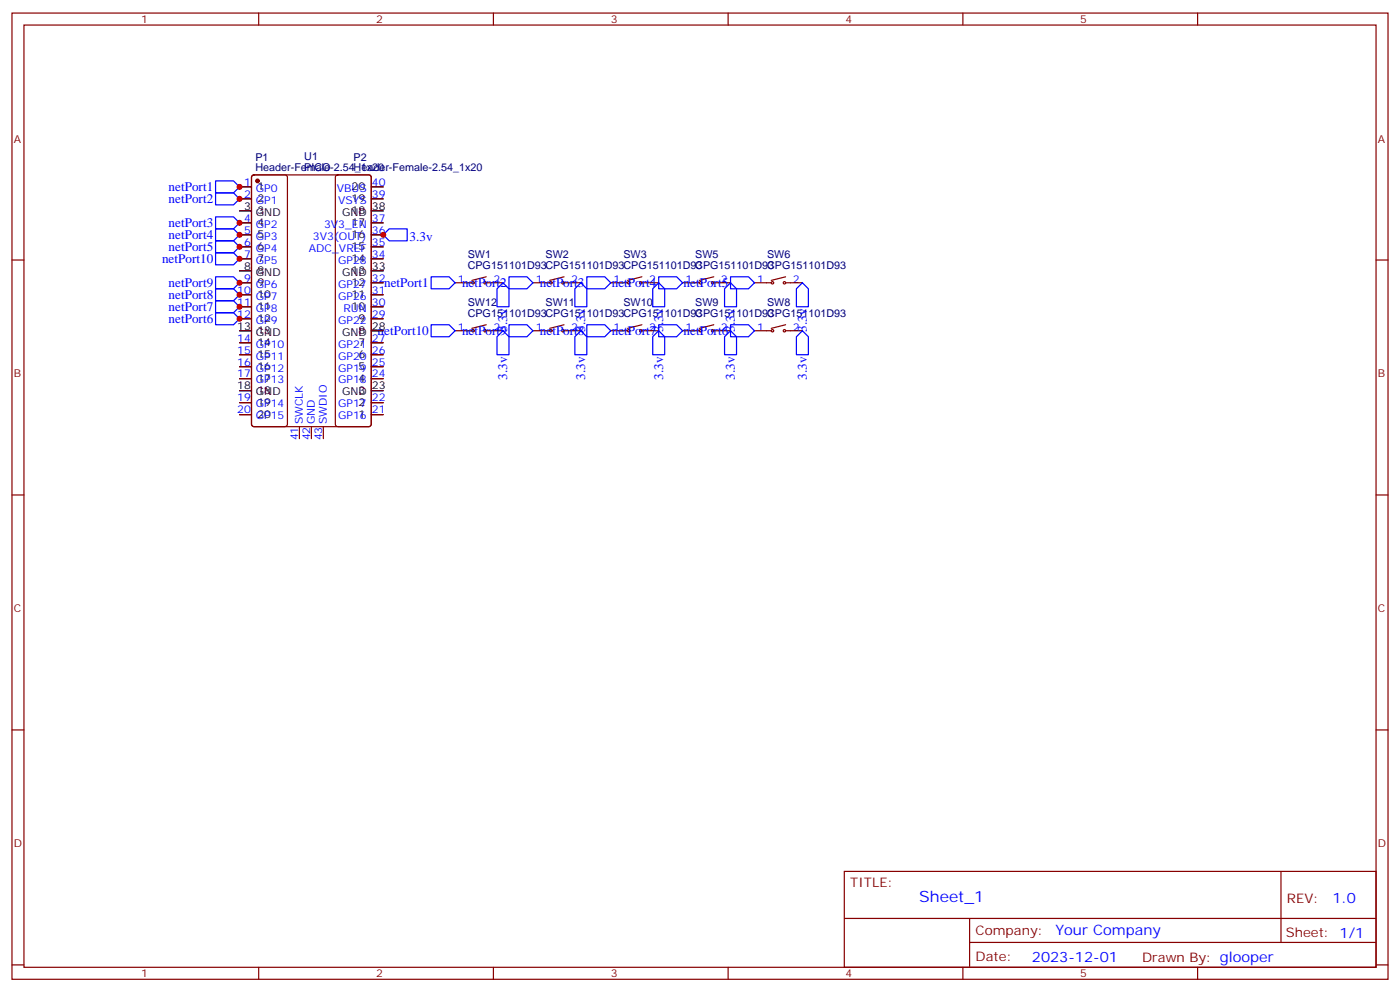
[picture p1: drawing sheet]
<svg xmlns="http://www.w3.org/2000/svg" width="412mm" height="292mm" viewBox="0 0 412 292" stroke-linecap="round" stroke-linejoin="round" font-family="sans-serif">
<g fill="none" stroke="#870000" stroke-width=".35">
<path d="M3.5 3.8h405.4v284.4h-405.4zM7.1 7.4h398.2v277.3h-398.2zM76.2 3.8v3.6M145.3 3.8v3.6M214.5 3.8v3.6M283.6 3.8v3.6M352.8 3.8v3.6M70.6 55h3.5M70.6 58.5h3.5M74.3 51.7l.5-.2h9.2l.5 .2 .2 .5v72.6l-.3 .5-.4 .3h-9.2l-.5-.3-.2-.5v-72.6zM74.3 51.7l.5-.2h33.9l.6 .4 .1 72.9-.5 .7-34.1 .1-.7-.5v-72.9zM99 51.7l.5-.2h9.2l.5 .2 .2 .5v72.6l-.3 .5-.4 .3h-9.2l-.5-.3-.2-.5v-72.6z"/>
<path d="M109.4 55h3.5M109.4 58.5h3.5M3.5 76.5h3.6M70.6 65.6h3.5M70.6 69.1h3.5M70.6 72.6h3.5M70.6 76.2h3.5M109.4 65.6h3.5M109.4 69.1h3.5M109.4 72.6h3.5M109.4 76.2h3.5M405.3 76.5h3.6"/>
<path d="M70.6 83.2h3.5M70.6 86.7h3.5M70.6 90.3h3.5M70.6 93.8h3.5M109.4 83.2h3.5M109.4 86.7h3.5M109.4 90.3h3.5M109.4 93.8h3.5M134.1 83.2h4.9M134.1 97.3h4.9M143.2 81.5l-4.2 1M143.2 83.2h5"/>
<path d="M143.2 97.3h5M143.2 95.6l-4.2 1M157 83.2h4.9M157 97.3h4.9M166.2 83.2h4.9M166.2 81.5l-4.3 1M166.2 97.3h4.9M166.2 95.6l-4.3 1M179.9 83.2h5M179.9 97.3h5M189.1 83.2h4.9M189.1 81.5l-4.2 1"/>
<path d="M189.1 97.3h4.9M189.1 95.6l-4.2 1M201.1 83.2h4.9M201.1 97.3h4.9M210.3 83.2h4.9M210.3 81.5l-4.3 1M210.3 97.3h4.9M210.3 95.6l-4.3 1M222.2 83.2h5M222.2 97.3h5M231.4 83.2h5M231.4 81.5l-4.2 1"/>
<path d="M231.4 95.6l-4.2 1M231.4 97.3h5M70.6 100.9h3.5M70.6 104.4h3.5M70.6 107.9h3.5M70.6 111.4h3.5M70.6 118.5h3.5M109.4 100.9h3.5M109.4 104.4h3.5M109.4 107.9h3.5M109.4 111.4h3.5M109.4 118.5h3.5"/>
<path d="M70.6 122h3.5M88.2 125.6v3.5M91.7 125.6v3.5M95.2 125.6v3.5M109.4 122h3.5M3.5 145.7h3.6M405.3 145.7h3.6M3.5 214.8h3.6M405.3 214.8h3.6M248.7 256.4h156.6v28.3h-156.6zM377.3 256.5v20.8M248.7 270.3h156.5"/>
<path d="M285.6 277.3h119.6M285.6 270.3v14.1M3.5 284h3.6M76.2 284.7v3.5M145.3 284.7v3.5M214.5 284.7v3.5M283.6 284.7v3.5M352.8 284.7v3.5M405.3 284h3.6"/>
<circle cx="139.3" cy="83.2" r=".35"/>
<circle cx="139.3" cy="97.3" r=".35"/>
<circle cx="142.9" cy="83.2" r=".35"/>
<circle cx="142.9" cy="97.3" r=".35"/>
<circle cx="162.3" cy="83.2" r=".35"/>
<circle cx="162.3" cy="97.3" r=".35"/>
<circle cx="165.8" cy="97.3" r=".35"/>
<circle cx="165.8" cy="83.2" r=".35"/>
<circle cx="185.2" cy="97.3" r=".35"/>
<circle cx="185.2" cy="83.2" r=".35"/>
<circle cx="188.7" cy="83.2" r=".35"/>
<circle cx="188.7" cy="97.3" r=".35"/>
<circle cx="206.4" cy="83.2" r=".35"/>
<circle cx="206.4" cy="97.3" r=".35"/>
<circle cx="209.9" cy="97.3" r=".35"/>
<circle cx="209.9" cy="83.2" r=".35"/>
<circle cx="227.5" cy="83.2" r=".35"/>
<circle cx="227.5" cy="97.3" r=".35"/>
<circle cx="231.1" cy="83.2" r=".35"/>
<circle cx="231.1" cy="97.3" r=".35"/>
</g>
<g fill="none" stroke="#00f" stroke-width=".35">
<path d="M63.5 53.2h5.3l1.8 1.8-1.8 1.8h-5.3zM63.5 56.8h5.3l1.8 1.7-1.8 1.8h-5.3zM63.5 63.8h5.3l1.8 1.8-1.8 1.7h-5.3zM63.5 67.3h5.3l1.8 1.8-1.8 1.8h-5.3zM63.5 70.9h5.3l1.8 1.7-1.8 1.8h-5.3zM63.5 74.4h5.3l1.8 1.8-1.8 1.7h-5.3zM112.9 69.1l1.8-1.8h5.2v3.6h-5.2zM63.5 81.5h5.3l1.8 1.7-1.8 1.8h-5.3zM63.5 85h5.3l1.8 1.7-1.8 1.8h-5.3zM63.5 88.5h5.3l1.8 1.8-1.8 1.7h-5.3zM63.5 92h5.3l1.8 1.8-1.8 1.8h-5.3zM127 81.5h5.3l1.8 1.7-1.8 1.8h-5.3z"/>
<path d="M127 95.6h5.3l1.8 1.7-1.8 1.8h-5.3zM148.2 83.2l1.7 1.8v5.3h-3.5v-5.3zM148.2 97.3l1.7 1.8v5.3h-3.5v-5.3zM149.9 81.5h5.3l1.8 1.7-1.8 1.8h-5.3zM149.9 95.6h5.3l1.8 1.7-1.8 1.8h-5.3zM171.1 83.2l1.8 1.8v5.3h-3.6v-5.3zM171.1 97.3l1.8 1.8v5.3h-3.6v-5.3zM172.9 81.5h5.3l1.7 1.7-1.7 1.8h-5.3zM172.9 95.6h5.3l1.7 1.7-1.7 1.8h-5.3zM194 81.5h5.3l1.8 1.7-1.8 1.8h-5.3zM194 95.6h5.3l1.8 1.7-1.8 1.8h-5.3zM194 83.2l1.8 1.8v5.3h-3.5v-5.3z"/>
<path d="M194 97.3l1.8 1.8v5.3h-3.5v-5.3zM215.2 81.5h5.3l1.7 1.7-1.7 1.8h-5.3zM215.2 95.6h5.3l1.7 1.7-1.7 1.8h-5.3zM215.2 83.2l1.8 1.8v5.3h-3.6v-5.3zM215.2 97.3l1.8 1.8v5.3h-3.6v-5.3zM236.4 83.2l1.7 1.8v5.3h-3.5v-5.3zM236.4 97.3l1.7 1.8v5.3h-3.5v-5.3z"/>
</g>
<g fill="none" stroke="#000" stroke-width=".35">
<path d="M70.6 55h3.5M70.6 58.5h3.5M109.4 55h3.5M109.4 58.5h3.5M70.6 62.1h3.5M70.6 65.6h3.5M70.6 69.1h3.5M70.6 72.6h3.5M70.6 76.2h3.5M70.6 79.7h3.5M109.4 62.1h3.5M109.4 65.6h3.5"/>
<path d="M109.4 69.1h3.5M109.4 72.6h3.5M109.4 76.2h3.5M109.4 79.7h3.5M70.6 83.2h3.5M70.6 86.7h3.5M70.6 90.3h3.5M70.6 93.8h3.5M70.6 97.3h3.5M109.4 83.2h3.5M109.4 86.7h3.5M109.4 90.3h3.5"/>
<path d="M109.4 93.8h3.5M109.4 97.3h3.5M70.6 100.9h3.5M70.6 104.4h3.5M70.6 107.9h3.5M70.6 111.4h3.5M70.6 115h3.5M70.6 118.5h3.5M109.4 100.9h3.5M109.4 104.4h3.5M109.4 107.9h3.5M109.4 111.4h3.5"/>
<path d="M109.4 115h3.5M109.4 118.5h3.5M70.6 122h3.5M109.4 122h3.5"/>
</g>
<circle cx="75.8" cy="53.2" r=".53" fill="#870000" stroke="#870000" stroke-width=".35"/>
<g fill="#c00">
<circle cx="70.6" cy="93.8" r=".88"/>
<circle cx="70.6" cy="90.3" r=".88"/>
<circle cx="70.6" cy="86.7" r=".88"/>
<circle cx="70.6" cy="83.2" r=".88"/>
<circle cx="70.6" cy="76.2" r=".88"/>
<circle cx="70.6" cy="72.6" r=".88"/>
<circle cx="70.6" cy="69.1" r=".88"/>
<circle cx="70.6" cy="65.6" r=".88"/>
<circle cx="70.6" cy="58.5" r=".88"/>
<circle cx="70.6" cy="55" r=".88"/>
<circle cx="112.9" cy="69.1" r=".88"/>
</g>
<text font-size="4.6" fill="#00f" x="270.8" y="265.5">Sheet_1</text>
<g font-size="4.2" fill="#00f">
<text x="392.5" y="265.7">1.0</text>
<text x="310.9" y="275.3">Your Company</text>
<text x="304" y="283.1">2023-12-01</text>
</g>
<g font-size="3.9" fill="#00f">
<text x="49.7" y="56.2">netPort1</text>
<text x="49.7" y="59.7">netPort2</text>
<text x="49.7" y="66.7">netPort3</text>
<text x="49.7" y="70.3">netPort4</text>
<text x="120.6" y="70.9">3.3v</text>
<text x="47.7" y="77.3">netPort10</text>
<text x="49.7" y="73.8">netPort5</text>
<text x="49.7" y="84.4">netPort9</text>
<text x="49.7" y="87.9">netPort8</text>
<text x="113.2" y="84.4">netPort1</text>
<text x="136.1" y="84.4">netPort2</text>
<text x="159" y="84.4">netPort3</text>
<text x="180.2" y="84.4">netPort4</text>
<text x="201.4" y="84.4">netPort5</text>
<text x="49.7" y="91.4">netPort7</text>
<text x="49.7" y="95">netPort6</text>
<text x="111.2" y="98.5">netPort10</text>
<text x="136.1" y="98.5">netPort9</text>
<text x="149.4" y="97.7" transform="rotate(-90 149.4 97.7)">3.3v</text>
<text x="159" y="98.5">netPort8</text>
<text x="172.4" y="97.7" transform="rotate(-90 172.4 97.7)">3.3v</text>
<text x="180.2" y="98.5">netPort7</text>
<text x="195.3" y="97.7" transform="rotate(-90 195.3 97.7)">3.3v</text>
<text x="201.4" y="98.5">netPort6</text>
<text x="216.5" y="97.7" transform="rotate(-90 216.5 97.7)">3.3v</text>
<text x="237.6" y="97.7" transform="rotate(-90 237.6 97.7)">3.3v</text>
<text x="149.4" y="111.8" transform="rotate(-90 149.4 111.8)">3.3v</text>
<text x="172.4" y="111.8" transform="rotate(-90 172.4 111.8)">3.3v</text>
<text x="195.3" y="111.8" transform="rotate(-90 195.3 111.8)">3.3v</text>
<text x="216.5" y="111.8" transform="rotate(-90 216.5 111.8)">3.3v</text>
<text x="237.6" y="111.8" transform="rotate(-90 237.6 111.8)">3.3v</text>
</g>
<g font-size="3.9" fill="#800">
<text x="250.5" y="261">TITLE:</text>
<text x="379.1" y="265.7">REV:</text>
<text x="287.4" y="275.2">Company:</text>
<text x="378.7" y="275.8">Sheet: 1/1</text>
<text x="287.4" y="282.9">Date:</text>
<text x="336.4" y="283">Drawn By: glooper</text>
</g>
<g font-size="3.2" fill="#800">
<text x="41.6" y="6.8">1</text>
<text x="110.8" y="6.8">2</text>
<text x="179.9" y="6.8">3</text>
<text x="249.1" y="6.8">4</text>
<text x="318.2" y="6.8">5</text>
<text x="4.1" y="41.9">A</text>
<text x="405.9" y="41.9">A</text>
<text x="4.1" y="111.1">B</text>
<text x="405.9" y="111.1">B</text>
<text x="4.1" y="180.2">C</text>
<text x="405.9" y="180.2">C</text>
<text x="4.1" y="249.4">D</text>
<text x="405.9" y="249.4">D</text>
<text x="41.6" y="287.7">1</text>
<text x="110.8" y="287.7">2</text>
<text x="179.9" y="287.7">3</text>
<text x="249.1" y="287.7">4</text>
<text x="318.2" y="287.7">5</text>
</g>
<g font-size="3.2" fill="#000080">
<text x="75.2" y="47.2">P1</text>
<text x="89.6" y="47.1">U1</text>
<text x="104.2" y="47.2">P2</text>
<text x="75.2" y="50.4">Header-Female-2.54_1x20</text>
<text x="89.6" y="50.2">PICO</text>
<text x="104.2" y="50.4">Header-Female-2.54_1x20</text>
<text x="137.8" y="76">SW1</text>
<text x="160.7" y="76">SW2</text>
<text x="183.6" y="76">SW3</text>
<text x="204.8" y="76">SW5</text>
<text x="226" y="76">SW6</text>
<text x="137.8" y="79.1">CPG151101D93CPG151101D93CPG151101D93</text>
<text x="204.8" y="79.1">CPG151101D93</text>
<text x="226" y="79.1">CPG151101D93</text>
<text x="137.8" y="93.2">CPG151101D93CPG151101D93CPG151101D93</text>
<text x="137.8" y="90.2">SW12</text>
<text x="160.7" y="90.2">SW11</text>
<text x="183.6" y="90.2">SW10</text>
<text x="204.8" y="93.2">CPG151101D93</text>
<text x="204.8" y="90.2">SW9</text>
<text x="226" y="93.2">CPG151101D93</text>
<text x="226" y="90.2">SW8</text>
</g>
<g font-size="3.2" fill="#00f">
<text x="71.9" y="54.6">1</text>
<text x="71.9" y="58.2">2</text>
<text x="75.4" y="56.4">GP0</text>
<text x="75.4" y="59.9">GP1</text>
<text x="99.2" y="56.4">VBUS</text>
<text x="99.6" y="59.9">VSYS</text>
<text x="109.5" y="58.2">39</text>
<text x="109.5" y="54.6">40</text>
<text x="71.9" y="65.2">4</text>
<text x="109.5" y="65.2">37</text>
<text x="71.9" y="68.8">5</text>
<text x="75.4" y="67">GP2</text>
<text x="75.4" y="70.5">GP3</text>
<text x="92.2" y="70.5">3V3(OUT)</text>
<text x="95.5" y="67">3V3_EN</text>
<text x="109.5" y="68.8">36</text>
<text x="71.9" y="72.3">6</text>
<text x="71.9" y="75.8">7</text>
<text x="75.4" y="74">GP4</text>
<text x="75.4" y="77.6">GP5</text>
<text x="91" y="74">ADC_VREF</text>
<text x="99.6" y="77.6">GP28</text>
<text x="109.5" y="75.8">34</text>
<text x="109.5" y="72.3">35</text>
<text x="71.9" y="82.9">9</text>
<text x="109.5" y="82.9">32</text>
<text x="134.9" y="83.2">1</text>
<text x="145.3" y="83.2">2</text>
<text x="157.8" y="83.2">1</text>
<text x="168.3" y="83.2">2</text>
<text x="180.7" y="83.2">1</text>
<text x="191.2" y="83.2">2</text>
<text x="201.9" y="83.2">1</text>
<text x="212.4" y="83.2">2</text>
<text x="223.1" y="83.2">1</text>
<text x="233.5" y="83.2">2</text>
<text x="69.9" y="86.4">10</text>
<text x="69.9" y="89.9">11</text>
<text x="75.4" y="84.6">GP6</text>
<text x="75.4" y="88.2">GP7</text>
<text x="99.6" y="88.2">GP26</text>
<text x="99.6" y="84.6">GP27</text>
<text x="109.5" y="89.9">30</text>
<text x="109.5" y="86.4">31</text>
<text x="69.9" y="93.5">12</text>
<text x="75.4" y="91.7">GP8</text>
<text x="75.4" y="95.2">GP9</text>
<text x="99.6" y="95.2">GP22</text>
<text x="101.2" y="91.7">RUN</text>
<text x="109.5" y="93.5">29</text>
<text x="69.9" y="100.5">14</text>
<text x="109.5" y="100.5">27</text>
<text x="134.9" y="97.3">1</text>
<text x="145.3" y="97.3">2</text>
<text x="157.8" y="97.3">1</text>
<text x="168.3" y="97.3">2</text>
<text x="180.7" y="97.3">1</text>
<text x="191.2" y="97.3">2</text>
<text x="201.9" y="97.3">1</text>
<text x="212.4" y="97.3">2</text>
<text x="223.1" y="97.3">1</text>
<text x="233.5" y="97.3">2</text>
<text x="69.9" y="104">15</text>
<text x="69.9" y="107.6">16</text>
<text x="75.4" y="102.3">GP10</text>
<text x="75.4" y="105.8">GP11</text>
<text x="99.6" y="105.8">GP20</text>
<text x="99.6" y="102.3">GP21</text>
<text x="109.5" y="107.6">25</text>
<text x="109.5" y="104">26</text>
<text x="69.9" y="111.1">17</text>
<text x="75.4" y="109.3">GP12</text>
<text x="75.4" y="112.9">GP13</text>
<text x="99.6" y="112.9">GP18</text>
<text x="99.6" y="109.3">GP19</text>
<text x="109.5" y="111.1">24</text>
<text x="69.9" y="118.1">19</text>
<text x="75.4" y="119.9">GP14</text>
<text x="99.6" y="119.9">GP17</text>
<text x="109.5" y="118.1">22</text>
<text x="69.9" y="121.7">20</text>
<text x="75.4" y="123.4">GP15</text>
<text x="89.3" y="124.8" transform="rotate(-90 89.3 124.8)">SWCLK</text>
<text x="92.8" y="124.8" transform="rotate(-90 92.8 124.8)">GND</text>
<text x="96.3" y="124.8" transform="rotate(-90 96.3 124.8)">SWDIO</text>
<text x="99.6" y="123.4">GP16</text>
<text x="109.5" y="121.7">21</text>
<text x="87.8" y="129.6" transform="rotate(-90 87.8 129.6)">41</text>
<text x="91.4" y="129.6" transform="rotate(-90 91.4 129.6)">42</text>
<text x="94.9" y="129.6" transform="rotate(-90 94.9 129.6)">43</text>
</g>
<g font-size="3.2">
<text x="75.8" y="56.1">1</text>
<text x="75.8" y="59.6">2</text>
<text x="103.6" y="59.6">19</text>
<text x="103.6" y="56.1">20</text>
<text x="71.9" y="61.7">3</text>
<text x="75.4" y="63.5">GND</text>
<text x="75.8" y="63.1">3</text>
<text x="100.8" y="63.5">GND</text>
<text x="103.6" y="63.1">18</text>
<text x="109.5" y="61.7">38</text>
<text x="75.8" y="66.6">4</text>
<text x="75.8" y="70.2">5</text>
<text x="103.6" y="70.2">16</text>
<text x="103.6" y="66.6">17</text>
<text x="75.8" y="73.7">6</text>
<text x="75.8" y="77.2">7</text>
<text x="103.6" y="77.2">14</text>
<text x="103.6" y="73.7">15</text>
<text x="71.9" y="79.3">8</text>
<text x="75.4" y="81.1">GND</text>
<text x="75.8" y="80.8">8</text>
<text x="100.8" y="81.1">GND</text>
<text x="103.6" y="80.8">13</text>
<text x="109.5" y="79.3">33</text>
<text x="75.8" y="84.3">9</text>
<text x="75.8" y="87.8">10</text>
<text x="103.6" y="87.8">11</text>
<text x="103.6" y="84.3">12</text>
<text x="75.8" y="91.3">11</text>
<text x="75.8" y="94.9">12</text>
<text x="103.6" y="91.3">10</text>
<text x="105.6" y="94.9">9</text>
<text x="69.9" y="97">13</text>
<text x="75.4" y="98.7">GND</text>
<text x="75.8" y="98.4">13</text>
<text x="75.8" y="101.9">14</text>
<text x="100.8" y="98.7">GND</text>
<text x="105.6" y="101.9">7</text>
<text x="105.6" y="98.4">8</text>
<text x="109.5" y="97">28</text>
<text x="75.8" y="105.4">15</text>
<text x="105.6" y="105.4">6</text>
<text x="75.8" y="109">16</text>
<text x="75.8" y="112.5">17</text>
<text x="105.6" y="112.5">4</text>
<text x="105.6" y="109">5</text>
<text x="69.9" y="114.6">18</text>
<text x="75.4" y="116.4">GND</text>
<text x="75.8" y="116">18</text>
<text x="75.8" y="119.6">19</text>
<text x="100.8" y="116.4">GND</text>
<text x="105.6" y="119.6">2</text>
<text x="105.6" y="116">3</text>
<text x="109.5" y="114.6">23</text>
<text x="75.8" y="123.1">20</text>
<text x="105.6" y="123.1">1</text>
</g>
</svg>
